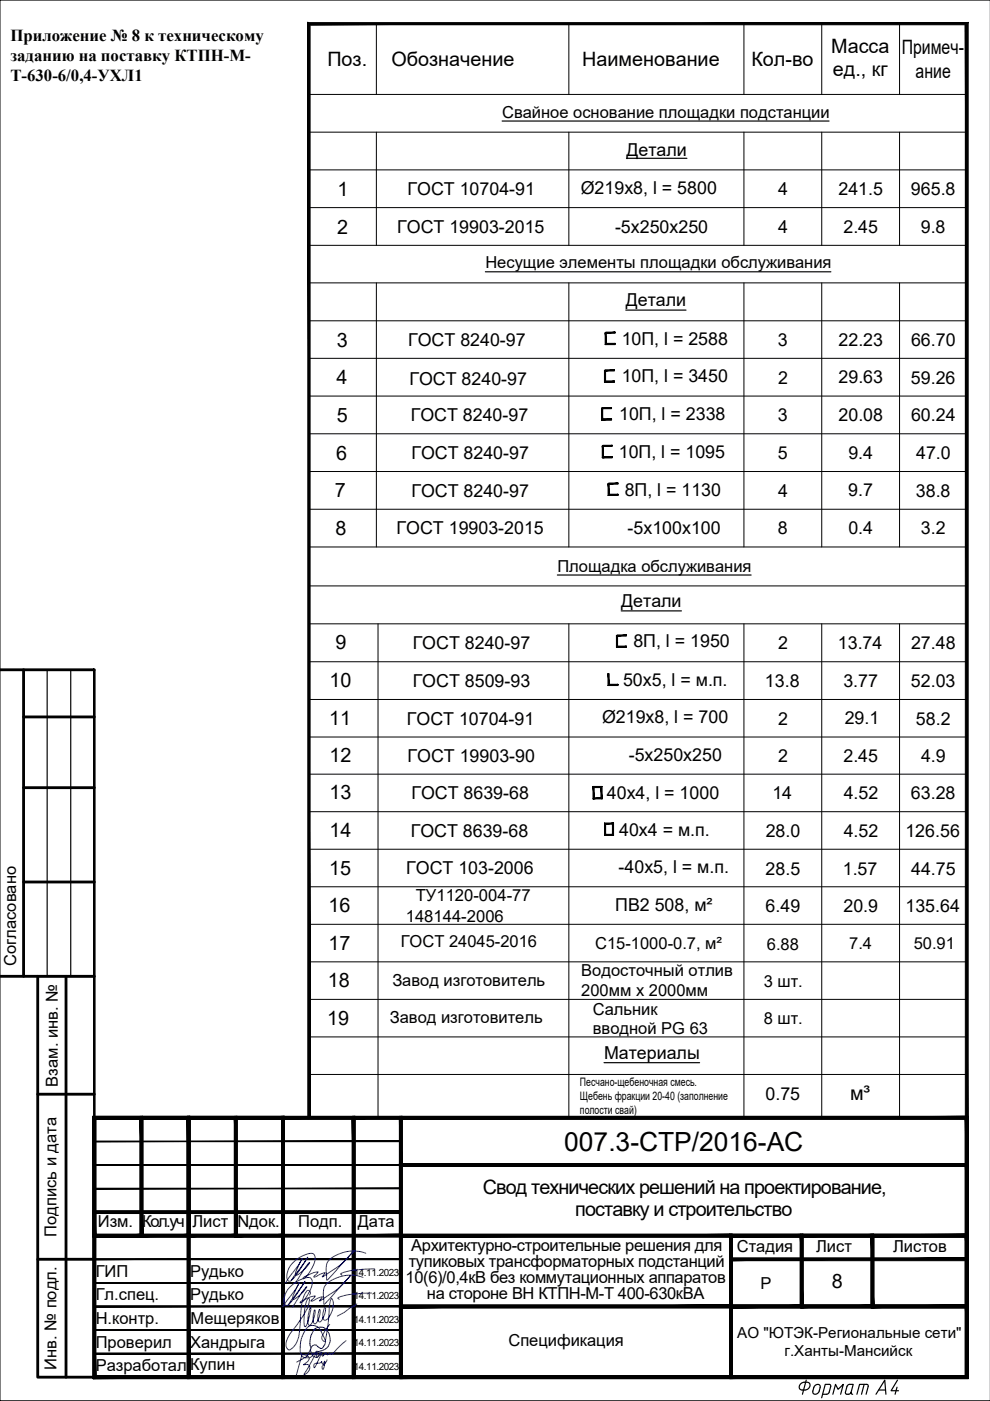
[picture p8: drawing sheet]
<svg xmlns="http://www.w3.org/2000/svg" width="210mm" height="297mm" viewBox="0 0 210 297" stroke-linecap="round" stroke-linejoin="round" font-family="sans-serif">
<!-- layer: 0 -->
<g fill="#000" stroke="#000" stroke-width=".21">
<path d="M65.3 4.8h140l-139.5 .5 139.5-.5-.5 .5h-139zM19.8 141.8l.4 .3v149.9l-.4 .3v-150.5l.4 150.2zM19.7 236.7h185.6l-.6 .6h-184.4l185-.6-185 .6zM19.7 236.7h10.6l-.6 .6h-9.4l10-.6-10 .6zM19.7 236.7h20.6l-.6 .6h-19.4l20-.6-20 .6zM29.7 237.3l.6-.6v25.6l-.6-.6v-24.4l.6 25zM29.7 236.7h10.6l-.6 .6h-9.4l10-.6-10 .6zM40.3 236.7v25.6l-.6-.6v-24.4l.6 25-.6-25zM40.3 236.7v55.6l-.6-.6v-54.4l.6 55-.6-55zM39.7 236.7h10.6l-.6 .6h-9.4l10-.6-10 .6zM39.7 236.7h20.6l-.6 .6h-19.4l20-.6-20 .6zM49.7 237.3l.6-.6v25.6l-.6-.6v-24.4l.6 25z"/>
<path d="M49.7 236.7h10.6l-.6 .6h-9.4l10-.6-10 .6zM60.3 236.7v25.6l-.6-.6v-24.4l.6 25-.6-25zM60.3 236.7v55.6l-.6-.6v-54.4l.6 55-.6-55zM59.7 236.7h15.6l-.6 .6h-14.4l15-.6-15 .6zM74.7 237.3l.6-.6v55.6l-.6-.6v-54.4l.6 55zM74.7 236.7h10.6l-.6 .6h-9.4l10-.6-10 .6zM85.3 236.7v55.6l-.6-.6v-54.4l.6 55-.6-55zM84.7 236.7h120.6l-.6 .6h-119.4l120-.6-120 .6zM204.7 237.3l.6-.6v55.6l-.6-.6v-54.4l.6 55zM204.7 237.3l.6-.6v10.6l-.6-.6v-9.4l.6 10zM20 241.9h65v.2h-65l65-.2-65 .2zM20 246.9h65v.2h-65l65-.2-65 .2z"/>
<path d="M20 251.9h65v.2h-65l65-.2-65 .2zM19.7 256.7h65.6l-.6 .6h-64.4l65-.6-65 .6zM85.3 256.7v5.6l-.6-.6v-4.4l.6 5-.6-5zM84.7 246.7h120.6l-.6 .6h-119.4l120-.6-120 .6zM84.7 236.7l.6 .6v9.4l-.6-10 .6 10-.6 .6zM204.7 247.3l.6-.6v15.6l-.6-.6v-14.4l.6 15zM85.3 246.7h119.4l-120 .6 120-.6 .6 .6h-120.6zM20 266.9h65v.2h-65l65-.2-65 .2zM20 271.9h65v.2h-65l65-.2-65 .2zM20 276.9h65v.2h-65l65-.2-65 .2zM19.7 256.7l.6 .6v4.4l-.6-5 .6 5-.6 .6zM19.7 236.7l.6 .6v24.4l-.6-25 .6 25-.6 .6z"/>
<path d="M20.3 261.7h9.4l-10 .6 10-.6 .6 .6h-10.6zM29.7 236.7l.6 .6v24.4l-.6-25 .6 25-.6 .6zM29.7 262.3l.6-.6h9.4l-10 .6 10-.6 .6 .6zM39.7 236.7l.6 .6v24.4l-.6-25 .6 25-.6 .6zM40.3 261.7h9.4l-10 .6 10-.6 .6 .6h-10.6zM49.7 236.7l.6 .6v24.4l-.6-25 .6 25-.6 .6zM49.7 262.3l.6-.6h9.4l-10 .6 10-.6 .6 .6zM19.7 262.3l.6-.6h64.4l-65 .6 65-.6 .6 .6zM84.7 246.7l.6 .6v14.4l-.6-15 .6 15-.6 .6zM84.7 261.7h70.6l-.6 .6h-69.4l70-.6-70 .6zM84.7 261.7l.6 .6v14.4l-.6-15 .6 15-.6 .6zM84.7 276.7h70.6l-.6 .6h-69.4l70-.6-70 .6z"/>
<path d="M154.7 262.3l.6-.6v15.6l-.6-.6v-14.4l.6 15zM85.3 276.7h69.4l-70 .6 70-.6 .6 .6h-70.6zM154.7 277.3l.6-.6v15.6l-.6-.6v-14.4l.6 15zM155 266.7h50v.6h-50l50-.6-50 .6zM154.7 261.7h50.6l-.6 .6h-49.4l50-.6-50 .6zM154.7 261.7l.6 .6v14.4l-.6-15 .6 15-.6 .6zM154.7 276.7h50.6l-.6 .6h-49.4l50-.6-50 .6zM154.7 261.7h15.6l-.6 .6h-14.4l15-.6-15 .6zM170.3 261.7v15.6l-.6-.6v-14.4l.6 15-.6-15zM155.3 276.7h14.4l-15 .6 15-.6 .6 .6h-15.6zM169.7 261.7h15.6l-.6 .6h-14.4l15-.6-15 .6zM169.7 261.7l.6 .6v14.4l-.6-15 .6 15-.6 .6z"/>
<path d="M184.7 262.3l.6-.6v15.6l-.6-.6v-14.4l.6 15zM170.3 276.7h14.4l-15 .6 15-.6 .6 .6h-15.6zM184.7 261.7h20.6l-.6 .6h-19.4l20-.6-20 .6zM184.7 261.7l.6 .6v14.4l-.6-15 .6 15-.6 .6zM85.3 261.7h119.4l-120 .6 120-.6 .6 .6h-120.6zM204.7 262.3l.6-.6v15.6l-.6-.6v-14.4l.6 15zM155.3 276.7h49.4l-50 .6 50-.6 .6 .6h-50.6zM204.7 277.3l.6-.6v15.6l-.6-.6v-14.4l.6 15zM185.3 276.7h19.4l-20 .6 20-.6 .6 .6h-20.6zM20.3 291.7h184.4l.6 .6h-185.6l185-.6-185 .6zM20 281.9h65v.2h-65l65-.2-65 .2zM20 286.9h65v.2h-65l65-.2-65 .2z"/>
<path d="M19.7 236.7l.6 .6v54.4l-.6-55 .6 55-.6 .6zM20.3 291.7h19.4l-20 .6 20-.6 .6 .6h-20.6zM39.7 236.7l.6 .6v54.4l-.6-55 .6 55-.6 .6zM40.3 291.7h19.4l-20 .6 20-.6 .6 .6h-20.6zM59.7 236.7l.6 .6v54.4l-.6-55 .6 55-.6 .6zM60.3 291.7h14.4l-15 .6 15-.6 .6 .6h-15.6zM74.7 236.7l.6 .6v54.4l-.6-55 .6 55-.6 .6zM75.3 291.7h9.4l-10 .6 10-.6 .6 .6h-10.6zM84.7 276.7l.6 .6v14.4l-.6-15 .6 15-.6 .6zM85.3 291.7h69.4l-70 .6 70-.6 .6 .6h-70.6zM154.7 276.7l.6 .6v14.4l-.6-15 .6 15-.6 .6zM20.3 291.7h184.4l-185 .6 185-.6 .6 .6h-185.6z"/>
<path d="M155.3 291.7h49.4l-50 .6 50-.6 .6 .6h-50.6zM204.7 5.3l.6-.6v287.6l-.6-287 .6 287-.6-.6z"/>
</g>
<g fill="none" stroke="#000" stroke-width=".25">
<path d="M106.5 25.7h69.3M102.9 57.6h73.3M132.7 65.7h12.7M118.2 121.9h41.1M131.7 129.5h12.8M10 142v65M15 142v65M128.1 225.3h20.2M8 267v25M20 267h65M20 272h65M20 277h65"/>
<path d="M20 282h65M20 287h65M169.8 293.3a1.27 1.27 0 0 1 1.9 .2 1.26 1.26 0 0 1-.8 1.2 1.26 1.26 0 0 1-1.4-.5l.1-.6zM170.9 292.6l-.8 3M172.8 293.7a.59 .59 0 0 1 .7-.2 .59 .59 0 0 1 .4 .7l-.2 .7a.68 .68 0 0 1-.7 .7 .68 .68 0 0 1-.7-.7zM174.4 295.6h1l.3-.3 .4-1.3v-.4l-1.1-.1-.8 2.9M176.6 295.6l.5-2.1 .6 1.1 1.1-1.1-.6 2.1M180.5 295.2l.4-1.7-1.1 .2-.5 1.5a.61 .61 0 0 0 .6 .5 .61 .61 0 0 0 .6-.5v.3l.3 .1M181.7 295.6l.5-2.1h1.5l.3 .1 .1 .4-.5 1.6M183.2 293.5l-.5 2.1M185.7 295.6l1.9-3 .2 3M186.4 294.7h1.3"/>
<path d="M190.2 294.1l-.4 1.5M190.3 292.6l-1.4 2.3h1.6"/>
</g>
<g fill="none" stroke="#00f" stroke-width=".21">
<path d="M60 277l2.7-3.8 .8-1.2-.6 1a4.6 4.6 0 0 0-.8 2.5 5.9 5.9 0 0 0 2.9-2.7l-.9 1.1-2.1 3.2M60.6 271.9l2.7-3.8 .8-1.3-.6 1.1a4.6 4.6 0 0 0-.8 2.5 5.9 5.9 0 0 0 2.9-2.7l-.9 1.1-2.1 3.2M77 270.8a7.5 7.5 0 0 0-8.2 2l-.3 1.5 .2 2.2 5.7-6.1a24.7 24.7 0 0 1-6.7 5.4l.6-.8-1.5 .5a.6 .6 0 0 1-.9 .3l.9-1-.9 .2-1.8 .7-.5 .4 .1 .1a6.4 6.4 0 0 0 2.5-3.9 1.06 1.06 0 0 0-.3-1.3 1.06 1.06 0 0 0-1.3 0 5.4 5.4 0 0 0-4.4 5 .64 .64 0 0 0 .5 .7 .64 .64 0 0 0 .8-.4l1.4-1.9 1.8-2.7-3.5 4.9M77.6 265.7a7.5 7.5 0 0 0-8.2 2l-.3 1.5 .2 2.2 5.7-6.1a24.7 24.7 0 0 1-6.7 5.4l.6-.9-1.5 .6a.6 .6 0 0 1-.9 .3l.9-1.1-.9 .2-1.8 .8-.5 .4 .1 .1a6.4 6.4 0 0 0 2.5-3.9 1.06 1.06 0 0 0-.3-1.3 1.06 1.06 0 0 0-1.3 0 5.4 5.4 0 0 0-4.4 4.9 .64 .64 0 0 0 .5 .8 .64 .64 0 0 0 .7-.4l1.5-1.9 1.8-2.8-3.5 5M78.8 274.1l-5.2 .4-1.8 .6-.2 .2 .3 .2M79.4 269l-5.2 .4-1.8 .5-.2 .3 .3 .2M64 288.2l-1.1 .6M64.1 288.2h-.1M64.7 287.9h.1M65 287.6l-.9 .6M65.1 287.6h-.1M65.3 287.3l-.2 .3"/>
<path d="M65.3 287.2v.1M65.3 287.2l1-1.9 .4-.2 .3 .1 .4 .3a.72 .72 0 0 0 .8 .4 .72 .72 0 0 0 .6-.7v-.1a1.33 1.33 0 0 0-.1-1.5l-.6-1.2a1.87 1.87 0 0 0-1.8-1.4 1.87 1.87 0 0 0-1.8 1.4l-.6 1.4-.2 1.5a2.41 2.41 0 0 0 .5 2.4l.5 .2M73.4 284.2l-3 2.9a.55 .55 0 0 0-1 .1l-.4-.3-.6 .6-.5-.6-.7 .9a1.47 1.47 0 0 1-1.3-1.6l-.2-1.5 .3-1.6 .6-1.2 .9-.5a1.5 1.5 0 0 1 1.9 .8 2.61 2.61 0 0 1 .3 3 2.61 2.61 0 0 1-2.6 1.3l-1.3 1.3-1.1 .1"/>
</g>
<!-- layer: ocnovnoi -->
<path d="M63.9 287.2a1.44 1.44 0 0 1 1.7 .9l-.3 .5-1 .8 .2-.1a.82 .82 0 0 1 1.1 .3 .82 .82 0 0 1-.2 1.1l-.6 .6-.4 .1 2.8-4.6-.1 1 1.2-1.1-1.3 2.8-.3 .5-.1-.1a.64 .64 0 0 1 .6-.9l.8-.1 .2-.2 .2 .6 .5-.6-.2 1.2-.3 .4-.1-.7 .6-.5 .4-.8M64 287.3l-1.3 4.7" fill="none" stroke="#00f" stroke-width=".21"/>
<!-- layer: 0 -->
<path d="M65.6 274.6a.52 .52 0 0 0 .1-.8 .52 .52 0 0 0-.7 0l-.7 1.4-.5 2.7a21.8 21.8 0 0 1-.9 6.7l-1 1.3a.69 .69 0 0 1-.8 .2 .69 .69 0 0 1-.5-.7 4.8 4.8 0 0 1 1.6-3.5l1-1.3a10.1 10.1 0 0 0 2.4-5.1l-.1-.3a3.8 3.8 0 0 0-1 2.9v2.3v.7l.2 .2a8.2 8.2 0 0 0 1.2-4.1v-.1a5.3 5.3 0 0 0-.5 3.8l.2 .1a3.5 3.5 0 0 0 1.2-3l-.1-.3a4.3 4.3 0 0 0-.1 2.9 .63 .63 0 0 0 .8-.6l.4-1.3v-1.1a2.9 2.9 0 0 0-.2 2.6 1.06 1.06 0 0 0 1-.9l.4-1.3-.1-.8a2.87 2.87 0 0 0-.3 2.6 1.07 1.07 0 0 0 1.4-.9 3.8 3.8 0 0 0 .4-3.6h-.1a13.5 13.5 0 0 0-.7 4.8l-.7 4.2a.82 .82 0 0 1-.7-.5 .82 .82 0 0 1 .3-.9l1.4-2.1M75.7 276.5l-1.4 .7-1.3 1-1.5 .8" fill="none" stroke="#00f" stroke-width=".21"/>
<g fill="none" stroke="#000" stroke-width=".21">
<path d="M65.5 5h139.5M79.8 5v15M120.6 5v15M157.7 5v15M174.2 5v15M190.7 5v15M210 0h-210v297h210M65.5 28h139.5M65.6 20h139.4M65.6 36h139.4M79.8 28v24M120.6 28v24"/>
<path d="M157.7 28v24M174.2 28v24M190.7 28v24M65.6 52h139.4M65.6 60h139.4M65.6 44h139.4M79.8 60v56M120.6 60v56M157.7 60v56M174.2 60v56M190.7 60v56M65.6 76h139.4"/>
<path d="M65.6 68h139.4M65.6 84h139.4M65.6 100h139.4M65.6 92h139.4M65.5 108h139.5M65.6 116h139.4M65.5 132.3h139.5M65.6 124.2h139.4M80.2 132.3v104.7M120.6 132.3v104.7M157.7 132.3v104.7M174.2 132.3v104.7"/>
<path d="M190.7 132.3v104.7M65.5 140.3h139.5M65.6 148.3h139.4M65.6 156.3h139.4M65.5 172.1h139.5M65.6 164.1h139.4M65.5 188h139.5M65.5 180.1h139.5M65.6 196h139.4M65.5 203.9h139.5M65.6 219.8h139.4M65.6 211.9h139.4"/>
<path d="M65.5 227.8h139.5"/>
</g>
<path d="M0 142h20M5 142v65M5 152h15M5 167h15M5 187h15M0 207h20M8 207v85h12M14 207v85M8 232h12M8 267h12" fill="none" stroke="#000" stroke-width=".6"/>
<path d="M8 207h12" fill="none" stroke="#000" stroke-width=".4"/>
<!-- layer: vtorost 2 -->
<g fill="#000" stroke="#000" stroke-width=".21">
<path d="M128.2 78.5h.2v2.3l-.2 .3v-2.6l.2 2.3zM128.3 70.5h.3v2.3l-.3 .3v-2.6l.3 2.3zM128.6 72.8h1.8v.3h-2.1l2.1-.3-2.1 .3zM128.3 78.4h2l-2 .3 2-.3v.3h-2zM128.4 70.4h2l-2 .3 2-.3v.3h-2zM128.4 72.8h2l-2 .3 2-.3v.3h-2zM127.5 86.5h.3v2.3l-.3 .3v-2.6l.3 2.3zM127.5 89.1l.3-.3h1.9v.3h-2.2l2.2-.3zM127.7 94.5h.2v2.3l-.2 .3v-2.6l.2 2.3zM127.9 96.8h1.9v.3h-2.1l2.1-.3-2.1 .3zM128.2 81.1l.2-.3h1.9v.3h-2.1l2.1-.3zM127.7 86.4h2l-2 .3 2-.3v.3h-2z"/>
<path d="M127.7 88.8h2l-2 .3 2-.3v.3h-2zM127.8 94.4h2l-2 .3 2-.3v.3h-2zM127.8 96.8h2l-2 .3 2-.3v.3h-2zM128.3 80.8h2l-2 .3 2-.3v.3h-2zM128.9 102.5h.3v2.3l-.3 .3v-2.6l.3 2.3zM128.9 105.1l.3-.3h1.8v.3h-2.1l2.1-.3zM129 102.4h2l-2 .3 2-.3v.3h-2zM129 104.8h2l-2 .3 2-.3v.3h-2zM130.7 134.7h.2v2.3l-.2 .3v-2.6l.2 2.3zM130.9 137h1.9v.3h-2.1l2.1-.3-2.1 .3zM130.8 134.6h2l-2 .3 2-.3v.3h-2zM130.8 137h2l-2 .3 2-.3v.3h-2z"/>
<path d="M128.9 142.8h.2v2.3l-.2 .2v-2.5l.2 2.3zM128.9 145.3l.2-.2h1.9v.2h-2.1l2.1-.2zM129 145.1h2l-2 .2 2-.2v.2h-2zM125.7 166.7l.3 .3v2.1l-.3 .3v-2.7l.3 2.4zM126 169.1h1.4l.3 .3h-2l1.7-.3-1.7 .3zM125.7 166.7h2l-1.7 .3 1.7-.3-.3 .3h-1.4zM127.7 166.7v2.7l-.3-2.4 .3 2.4-.3-.3v-2.1zM128.2 174.5l.2 .2v2.2l-.2 .2v-2.6l.2 2.4zM128.2 177.1l.2-.2h1.4l.3 .2h-1.9l1.6-.2zM128.2 174.5h1.9l-1.7 .2 1.7-.2-.3 .2h-1.4zM129.8 174.7l.3-.2v2.6l-.3-2.4 .3 2.4-.3-.2z"/>
</g>
<path d="M128.3 78.5h.1M128.4 70.5h.1M127.7 86.5h.1M127.8 94.5h.1M129 102.5h.1M130.8 134.7h.1M129 142.8h.1" fill="none" stroke="#000" stroke-width=".21"/>
<path d="M65.3 4.7l.4 .5v231.6l-.4 .4v-232.5l.4 232.1z" fill="#000" stroke="#000" stroke-width=".21"/>
<path d="M132.8 33.6h12.8" fill="none" stroke="#000" stroke-width=".25"/>
<text font-size="5.6" x="119.6" y="244">007.3-СТР/2016-АС</text>
<g font-size="4.2">
<text x="176.2" y="11.2">Масса</text>
<text x="191.2" y="11.5">Примеч-</text>
<text x="69.4" y="14">Поз.</text>
<text x="83" y="14">Обозначение</text>
<text x="123.4" y="14">Наименование</text>
<text x="159.3" y="14">Кол-во</text>
<text x="176.6" y="16.2">ед., кг</text>
<text x="194.1" y="16.5">ание</text>
<text x="71.6" y="41.5">1</text>
<text x="71.5" y="49.5">2</text>
<text x="71.4" y="73.5">3</text>
<text x="71.4" y="81.4">4</text>
<text x="71.4" y="89.4">5</text>
<text x="71.3" y="97.4">6</text>
<text x="71" y="105.4">7</text>
<text x="71.1" y="113.5">8</text>
<text x="71.1" y="137.7">9</text>
<text x="69.8" y="145.7">10</text>
<text x="69.8" y="153.7">11</text>
<text x="69.8" y="161.7">12</text>
<text x="69.8" y="169.4">13</text>
<text x="69.8" y="177.5">14</text>
<text x="69.8" y="185.5">15</text>
<text x="69.7" y="193.4">16</text>
<text x="69.7" y="201.4">17</text>
<text x="69.5" y="209.3">18</text>
<text x="69.4" y="217.3">19</text>
<text x="180.2" y="233.3">м³</text>
<text x="102.3" y="253.2">Свод технических решений на проектирование,</text>
<text x="121.9" y="257.9">поставку и строительство</text>
<text x="176.4" y="273">8</text>
</g>
<g font-size="3.8">
<text x="132.8" y="33">Детали</text>
<text x="86.4" y="41.4">ГОСТ 10704-91</text>
<text x="123.1" y="41.2">Ø219х8, l = 5800</text>
<text x="165" y="41.4">4</text>
<text x="177.8" y="41.4">241.5</text>
<text x="193.1" y="41.4">965.8</text>
<text x="84.2" y="49.4">ГОСТ 19903-2015</text>
<text x="130.4" y="49.4">-5х250х250</text>
<text x="165" y="49.4">4</text>
<text x="178.8" y="49.4">2.45</text>
<text x="195.2" y="49.4">9.8</text>
<text x="132.7" y="64.9">Детали</text>
<text x="86.5" y="73.3">ГОСТ 8240-97</text>
<text x="131.8" y="73.1">10П, l = 2588</text>
<text x="164.9" y="73.3">3</text>
<text x="177.8" y="73.3">22.23</text>
<text x="193.2" y="73.3">66.70</text>
<text x="86.8" y="81.7">ГОСТ 8240-97</text>
<text x="131.8" y="81.1">10П, l = 3450</text>
<text x="165" y="81.3">2</text>
<text x="177.8" y="81.3">29.63</text>
<text x="193.1" y="81.3">59.26</text>
<text x="87.1" y="89.3">ГОСТ 8240-97</text>
<text x="131.3" y="89.1">10П, l = 2338</text>
<text x="164.9" y="89.3">3</text>
<text x="177.8" y="89.3">20.08</text>
<text x="193.2" y="89.3">60.24</text>
<text x="87.2" y="97.3">ГОСТ 8240-97</text>
<text x="131.2" y="97.1">10П, l = 1095</text>
<text x="164.9" y="97.3">5</text>
<text x="179.9" y="97.3">9.4</text>
<text x="194.2" y="97.3">47.0</text>
<text x="87.2" y="105.3">ГОСТ 8240-97</text>
<text x="132.4" y="105.1">8П, l = 1130</text>
<text x="165" y="105.3">4</text>
<text x="179.9" y="105.3">9.7</text>
<text x="194.2" y="105.3">38.8</text>
<text x="84.1" y="113.3">ГОСТ 19903-2015</text>
<text x="133.1" y="113.3">-5х100х100</text>
<text x="164.9" y="113.3">8</text>
<text x="179.9" y="113.3">0.4</text>
<text x="195.3" y="113.3">3.2</text>
<text x="131.7" y="128.7">Детали</text>
<text x="87.5" y="137.6">ГОСТ 8240-97</text>
<text x="134.3" y="137.3">8П, l = 1950</text>
<text x="165" y="137.7">2</text>
<text x="177.6" y="137.6">13.74</text>
<text x="193.2" y="137.7">27.48</text>
<text x="87.5" y="145.6">ГОСТ 8509-93</text>
<text x="132.1" y="145.4">50х5, l = м.п.</text>
<text x="162.2" y="145.6">13.8</text>
<text x="178.8" y="145.6">3.77</text>
<text x="193.1" y="145.6">52.03</text>
<text x="86.3" y="153.7">ГОСТ 10704-91</text>
<text x="127.6" y="153.4">Ø219х8, l = 700</text>
<text x="165" y="153.6">2</text>
<text x="179.1" y="153.6">29.1</text>
<text x="194.2" y="153.6">58.2</text>
<text x="86.4" y="161.5">ГОСТ 19903-90</text>
<text x="133.3" y="161.4">-5х250х250</text>
<text x="165" y="161.5">2</text>
<text x="178.8" y="161.5">2.45</text>
<text x="195.3" y="161.5">4.9</text>
<text x="87.2" y="169.4">ГОСТ 8639-68</text>
<text x="128.7" y="169.4">40х4, l = 1000</text>
<text x="163.8" y="169.5">14</text>
<text x="178.9" y="169.4">4.52</text>
<text x="193.1" y="169.4">63.28</text>
<text x="87.1" y="177.4">ГОСТ 8639-68</text>
<text x="131.3" y="177.3">40х4 = м.п.</text>
<text x="162.3" y="177.4">28.0</text>
<text x="178.9" y="177.4">4.52</text>
<text x="192" y="177.5">126.56</text>
<text x="86.1" y="185.4">ГОСТ 103-2006</text>
<text x="131.2" y="185.2">-40х5, l = м.п.</text>
<text x="162.3" y="185.4">28.5</text>
<text x="178.7" y="185.4">1.57</text>
<text x="193.2" y="185.4">44.75</text>
<text x="130.4" y="193">ПВ2 508, м²</text>
<text x="162.3" y="193.3">6.49</text>
<text x="178.8" y="193.3">20.9</text>
<text x="192" y="193.3">135.64</text>
<text x="128.1" y="224.5">Материалы</text>
<text x="162.3" y="233.1">0.75</text>
</g>
<g font-size="3.6">
<text x="2.2" y="8.7">Приложение № 8 к техническому</text>
<text x="2.2" y="12.9">заданию на поставку КТПН-М-</text>
<text x="2.2" y="17.2">Т-630-6/0,4-УХЛ1</text>
</g>
<g font-size="3.5">
<text x="106.5" y="24.9">Свайное основание площадки подстанции</text>
<text x="102.9" y="56.9">Несущие элементы площадки обслуживания</text>
<text x="118.2" y="121.2">Площадка обслуживания</text>
<text x="88.1" y="191">ТУ1120-004-77</text>
<text x="86" y="195.5">148144-2006</text>
<text x="85" y="200.8">ГОСТ 24045-2016</text>
<text x="126.2" y="201.1">C15-1000-0.7, м²</text>
<text x="162.6" y="201.3">6.88</text>
<text x="180.1" y="201.3">7.4</text>
<text x="193.7" y="201.2">50.91</text>
<text x="3.4" y="204.7" transform="rotate(-90 3.4 204.7)">Согласовано</text>
<text x="83.2" y="209">Завод изготовитель</text>
<text x="123.2" y="206.9">Водосточный отлив</text>
<text x="161.9" y="209.3">3 шт.</text>
<text x="123.2" y="211.1">200мм х 2000мм</text>
<text x="125.7" y="215.1">Сальник</text>
<text x="82.6" y="217">Завод изготовитель</text>
<text x="125.7" y="219.3">вводной PG 63</text>
<text x="161.9" y="217.1">8 шт.</text>
<text x="12.2" y="230.4" transform="rotate(-90 12.2 230.4)">Взам. инв. №</text>
<text x="12" y="262.2" transform="rotate(-90 12 262.2)">Подпись и дата</text>
<text x="20.7" y="260.3">Изм.</text>
<text x="30.2" y="260.3">Кол.уч</text>
<text x="40.8" y="260.3">Лист Nдок.</text>
<text x="63.2" y="260.3">Подп.</text>
<text x="75.8" y="260.3">Дата</text>
<text x="86.7" y="268.6">тупиковых трансформаторных подстанций</text>
<text x="87.2" y="265.3">Архитектурно-строительные решения для</text>
<text x="156.2" y="265.4">Стадия</text>
<text x="173" y="265.4">Лист</text>
<text x="189.4" y="265.4">Листов</text>
<text x="20.3" y="275.7">Гл.спец.</text>
<text x="20.3" y="270.7">ГИП</text>
<text x="40.3" y="275.7">Рудько</text>
<text x="40.3" y="270.7">Рудько</text>
<text x="86" y="272">10(6)/0,4кВ без коммутационных аппаратов</text>
<text x="90.5" y="275.3">на стороне ВН КТПН-М-T 400-630кВА</text>
<text x="161.3" y="273.2">Р</text>
<text x="20.3" y="280.7">Н.контр.</text>
<text x="40.4" y="280.8">Мещеряков</text>
<text x="20.3" y="285.7">Проверил</text>
<text x="40.3" y="285.9">Хандрыга</text>
<text x="107.8" y="285.4">Спецификация</text>
<text x="12" y="290.4" transform="rotate(-90 12 290.4)">Инв. № подл.</text>
<text x="20.3" y="290.8">Разработал</text>
<text x="40.3" y="290.5">Купин</text>
</g>
<g font-size="3.2">
<text x="156.3" y="283.7">АО &quot;ЮТЭК-Региональные сети&quot;</text>
<text x="166.3" y="287.6">г.Ханты-Мансийск</text>
</g>
<g font-size="2.5">
<text x="123" y="233.3">Щебень фракции 20-40 (заполнение</text>
<text x="123" y="230.3">Песчано-щебеночная смесь.</text>
<text x="123" y="236.3">полости свай)</text>
</g>
<g font-size="2.1">
<text x="75" y="275.4">14.11.2023</text>
<text x="75" y="270.4">14.11.2023</text>
<text x="75" y="280.4">14.11.2023</text>
<text x="75" y="285.4">14.11.2023</text>
<text x="75" y="290.4">14.11.2023</text>
</g>
</svg>
